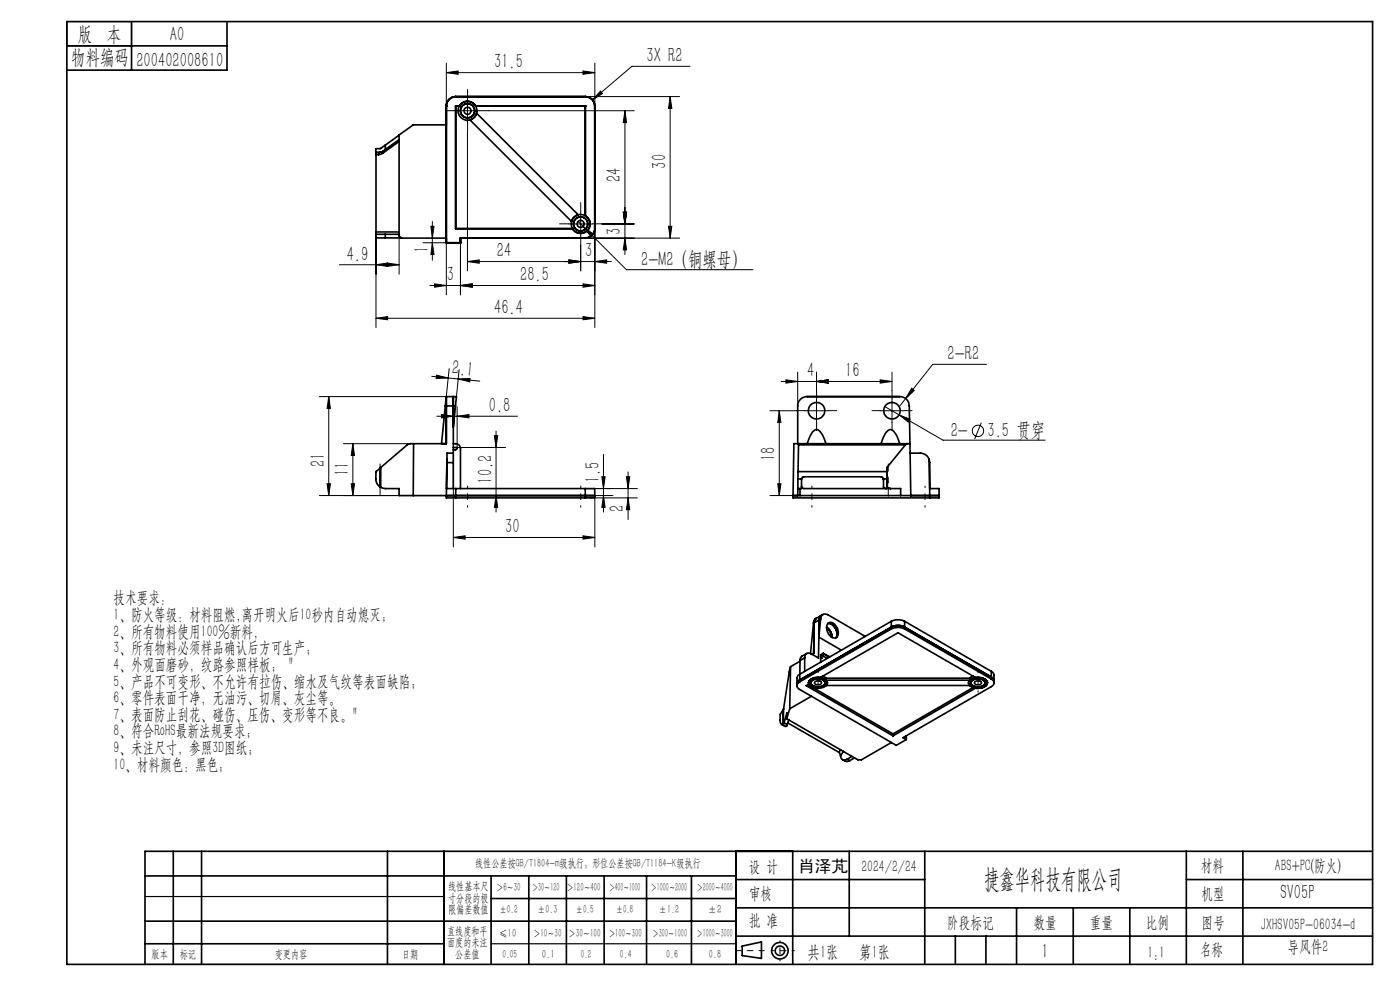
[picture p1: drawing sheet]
<svg xmlns="http://www.w3.org/2000/svg" width="297mm" height="210mm" viewBox="0 0 297 210" stroke-linecap="round" stroke-linejoin="round" font-family="sans-serif">
<g fill="none" stroke="#000" stroke-width=".21">
<path d="M94.7 15.4l2.5-.3v.7zM94.7 13.4v9.1M94.7 15.4h31.5M123.7 15.1l2.5 .3-2.5 .4zM126.2 13.4v9.1M127.4 19.3l.4 .6-2.1 1.3zM146.4 14.1h-12.3l-8.4 7.1M96.7 23.5h5M99.2 21v5M99.2 28v29.5M103.7 23.5h30.8M124.2 20.5h20"/>
<path d="M132.6 23.5l.3 2.5h-.7zM132.6 23.5v30.5M142.2 20.5l.3 2.5h-.7zM142.2 20.5v30M72 56.2h12.7M79.8 56.2l2.4-.4v.7zM79.8 49.2v20.3M82.2 55.8l2.5 .4-2.5 .3zM84.7 50v8.2M89.7 51.5h5v11M91.4 48h.7l-.4 2.5zM91.7 47v8.2"/>
<path d="M91.7 51.5l.4 2.5h-.7zM97.7 51.5v11M99.2 55.5l2.5-.4v.7zM99.2 55.5h30.5M120.7 47.5h5M120.7 55.1l2.5 .4-2.5 .3zM122.7 47l10.2 10.2h26.8M123.2 45v5M123.2 52v5.5M123.7 48l2 1.6-.5 .5zM124.2 50.5h20M126.2 55.5l2.5-.4v.7z"/>
<path d="M126.2 48.5v21M127.7 47.5h6.8M132.2 45h.7l-.3 2.5zM132.6 50.5l.3 2.5h-.7zM141.8 48h.7l-.3 2.5zM79.8 67.5l2.4-.3v.6zM79.8 67.5h46.4M91.2 60.6h35M91.6 79.8l10.2 1M92.2 60.2l2.5 .4-2.5 .3zM92.6 79.6l2.5 .6-2.6 .1zM95.3 78.2l-.8 7.9"/>
<path d="M97.4 78.4l-.6 5.7M97.7 60.6l2.5-.4v.7zM123.7 67.2l2.5 .3-2.5 .3zM123.7 60.2l2.5 .4-2.5 .3zM169.2 78.9v7.2M173.2 78.9v4M189.2 78.9v4M209.3 77.3h-11.4l-5.8 7.3M67.7 84.1h27M69.7 84.1l.4 2.5h-.7zM69.7 84.1v21M72.8 94.1h14.2"/>
<path d="M74.9 94.1v11M74.9 94.1l.3 2.5h-.7zM92.7 88.3h17.1M93.7 87.9l2.5 .4-2.5 .3zM96.2 96.1v19.9M97 88.3l2.5-.4v.7zM97 86.3v8.6h10.2M97.2 80.4l2.5-.1v.7zM104.9 92.4h.7l-.4 2.5zM105.2 91.4v17.2M128 96.4v12.2M163.3 87.1h5.7"/>
<path d="M165.3 87.1l.4 2.5h-.7zM165.3 87.1v18M165.7 80.9h23.5M166.7 80.6l2.5 .3-2.5 .4zM170.7 87.1h5M173.2 84.6v5M173.2 80.9l2.5-.3v.7zM186.7 87.1h5M186.7 80.6l2.5 .3-2.5 .4zM187.7 86.2l3 1.8M189.2 84.6v5M190.7 88l2.4 .9-.4 .7z"/>
<path d="M190.7 88l9.4 5.4h21.6M192.1 84.6l-1.2 1.5M193.4 82.4l.6 .4-1.9 1.8zM208.2 89.7l-1.4 3.4M67.7 105.1h29M69.4 102.6h.7l-.4 2.5zM74.5 102.6h.7l-.3 2.5zM96.2 114l2.5-.3v.7zM96.2 114h30M105.2 105.1l.4 2.5h-.7zM123.7 113.7l2.5 .3-2.5 .4zM124.1 103.6h11.1"/>
<path d="M124.2 105.1h5.8M125.2 105.6h10M126.2 105.1v10.9M127.7 101.1h.7l-.4 2.5zM128 105.1l.4 2.5h-.7zM132.9 101.1h.7l-.4 2.5zM133.2 105.6l.4 2.5h-.7zM133.2 100.1v10.1M163.3 105.1h5.9M165 102.6h.7l-.4 2.5z"/>
<circle cx="207.5" cy="91.4" r="1.21"/>
</g>
<g fill="none" stroke="#000" stroke-width=".35">
<path d="M14.2 4.6h277v200h-277zM14.2 9.7h34M27.9 4.6v10.3M48.2 4.6v10.3h-34M79.7 32.3h.9M79.7 32.3h.1M79.7 32.3l.1 .5M79.8 32.8h.5M79.8 32.8v16.4M80.6 32.3l-.3 .2v.3M81.2 32.5l-.9 .3M81.2 32.1l-.6 .2"/>
<path d="M81.2 32.1v.4M81.7 30.8a2.33 2.33 0 0 1-2 .8v.7M81.7 31.7l-.5 .4M81.7 30.8v.9M84.7 29.6l-3 2.1M84.7 28.7l-3 2.1M84.7 30l-3.5 2.5M94.7 22.5h.1M94.7 26.5h-7l-3 2.1v21.4l.5 .5M94.7 22.5v29M95.4 20.9v.1a1.99 1.99 0 0 0-.7 1.5M96.7 20.5l-1 .3"/>
<path d="M96.7 20.5a1.98 1.98 0 0 0-2 2M96.7 22.5h.1M96.7 20.5a2.04 2.04 0 0 0-2 2M96.7 20.5h.1M96.7 22.5v26M96.7 20.5h27.5M96.7 22.5h.7M97.4 22.5a2 2 0 0 1 3.5 0M97.4 22.5h.1M99.7 25.4a2.12 2.12 0 0 0 1.4-1.4l21.6 21.6a2.12 2.12 0 0 0-1.5 1.4zM100.9 22.5h23.3M124.2 20.5a2.04 2.04 0 0 1 2 2"/>
<path d="M124.2 20.5a1.92 1.92 0 0 1 2 2M124.2 22.5v23.2a2.02 2.02 0 0 1 .4 3.2 2.02 2.02 0 0 1-3.2-.4h-24.7M124.2 22.5h.1M124.2 20.5a2.03 2.03 0 0 1 2 2M124.2 20.5h.1M126.2 22.5v26M126.2 22.5h.1M79.7 49.7h2M79.8 49.2l-.1 1.2 2 .1M79.8 49.2h4.9M81.7 50.5h13M81.7 49.7v.8"/>
<path d="M81.7 49.7h3M94.7 51.5h.1M94.7 51.5h3M96.7 48.5h.1M97.7 51.5h.1M124.2 50.5h-26.5v1M124.2 50.5h.1M126 49.3a2.07 2.07 0 0 1-1.8 1.2M126.2 48.5a1.93 1.93 0 0 1-2 2M126.2 48.5h.1M80.6 99.3l-.8 .7v2a1.9 1.9 0 0 0 .8 1.3M80.6 99.3v4"/>
<path d="M80.8 99.2l-.2 .1M80.8 99.2v4.2M87.7 94.1v11M94.5 86.1h2.1M94.5 86.1l-.8 8M94.7 84.1v10h-7.9l-6 5.1M94.7 84.1l-.2 2M94.7 84.1h2.1l-.2 2M94.8 98.1l-.1 5.5h2M94.8 98.1h1.4M94.8 97.4v.7M94.8 97.4l-.1 7.7"/>
<path d="M96.2 96.1v2M96.2 96.1h-1.4v1.3M96.2 84.1v12M96.2 94.1h.5a1.02 1.02 0 0 1 1 1v8.5M96.2 98.1v5.5M96.2 94.9h.8v.2l-.3 .3h-.5M96.6 86.1l-.4 4.5M169.2 94.1v-8a1.98 1.98 0 0 1 2-2h19.9a2 2 0 0 1 1.8 2l.1 8M169.4 94.1v.3M169.4 94.4h22.7M169.4 94.4l-.1 5.6M171.2 94.1a3.9 3.9 0 0 1 2-3 3.2 3.2 0 0 1 1.8 2.5l.2 .5"/>
<path d="M186.9 94.1a3.9 3.9 0 0 1 2-3 3.2 3.2 0 0 1 1.8 2.5l.2 .5M188.2 99.2l-.1 .8M188.2 99.2v4.2M192.1 94.4l-3.9 4.8M192.5 94.1l-.4 .3M193 94.1h-24.6l-.2 11M193 94.1l.2 11M193.1 96.1h2.1a2.04 2.04 0 0 1 1.9 1.3M197.1 97.4l.1 .7v5.5h2v2h-2M197.1 97.4l.1 7.7M80.6 103.3l.2 .1M80.8 103.4l.9 .2h3v1.5h10"/>
<path d="M94.7 105.1h2M94.7 105.1v.5h2M96.7 105.1h27.5M96.7 105.1v.5M96.7 105.6h27.5M96.7 103.6v1.5M96.7 103.6h27.4M124.1 103.6h2.1v1.5M124.1 103.6l.1 1.5M124.2 105.1h2M124.2 105.1v.5M126.2 105.1v.5h-2"/>
<path d="M168.2 105.1h29M168.2 105.1v.5h29M169.3 103.6l-.1 1.5M169.3 101.6v2M169.3 101.6h.7M169.3 100h18.8M169.3 100v1.6M169.7 103.6v1.5M170 101.6v2h-.7M170 101.6l.4-.5h16.6l.4 .5M170 103.1l.1 .3 .4 .2h20.6v1.5M187.4 101.6v1.3a.52 .52 0 0 0 .1 .5 .52 .52 0 0 0 .5 .2"/>
<path d="M187.4 101.6h.8M188.1 100l.1 1.6M188.2 101.6v1.8M188.2 103.4l.7 .2M197.2 105.1h2zM197.2 105.1v.5M170.7 139.6v2.8M170.7 139.6l-1 .5M171.1 138.6l-1.1 .7-.3 .8M172.6 132.2l-.7 6.4M172.7 132.1l-.1 6.5-.3 .2M172.7 132.1l-.1 .1"/>
<path d="M173.1 131.2l-.3 .3-.1 .6M173.1 131.2l-.3 .3-.2 .7M173.7 135.1l4.8 2.8M173.8 131.5l-.2 8.1-1.6-1a.86 .86 0 0 0-1 .1 .86 .86 0 0 0-.3 .9M173.8 131.5l-1.1 .6M173.8 131.5l-.1 3.6M174.1 131.3v-.2a.97 .97 0 0 1 1.5-.7l8 4.6M174.1 139.7v.8M174.1 139.3l.3 .2M174.1 131.3l-.4 3.8M174.1 131.3l-.3 .2M174.2 130.6l-.3 .3-.1 .6"/>
<path d="M174.2 130.6l-1.1 .6M174.4 139.5l-.2-.1-.1 .3M174.4 139.1l1.1 .6M174.4 139.1l-.3 .2M174.4 139.5l-.3 .2M174.6 130.3l-.4 .3M174.7 138.6l-.6 .3v.4M174.7 138.7l1.2 .7M174.7 138.7l-.3 .4M174.7 138.6v.1M174.7 138.6l1.3 .7M175.4 133.1l.8 .8 .3 1.3a2.58 2.58 0 0 0-1.1-2.1z"/>
<path d="M175.4 133.2l.7 .9 .2 1M175.6 132.3a1.19 1.19 0 0 1 1.9 .7 1.45 1.45 0 0 1-.4 2.3 2.13 2.13 0 0 1-1.5-3zM175.6 132.2a2.11 2.11 0 0 1 1.7 3.1 2.13 2.13 0 0 0-1.7-3.1zM189.1 133l1.1-.3h1l.7 .3M189.1 131.8l1.1-.3 1.2 .1 .5 .2M189.1 133a2.97 2.97 0 0 1 2.8 0M189.1 133.4a3.3 3.3 0 0 1 2.8 0M189.1 133l-19.4 11.2M189.1 131.8v1.6M189.1 131.8l-19.4 11.2M189.1 133.4l-19.4 11.2M191.9 133l18.4 10.6"/>
<path d="M191.9 131.8v1.6M191.9 131.8l18.4 10.6M191.9 133.4l18.4 10.6M165.9 153.7l.5 .3a.36 .36 0 0 0 .4 .1 .36 .36 0 0 0 .2-.4M166.1 150.6l-.6 .9v1.3l.1 .5 .5 .5M166.1 150.6v3.2M166.2 153.8h-.1M166.2 150.4l-.1 .2M166.2 150.4v3.4M166.3 153.3l-.1 .5M166.3 153.3l.7 .4M166.9 152.5l15.1 8.7h.7l6.4-3.7"/>
<path d="M166.9 152.5v-1.3l-.6 2.1M167.1 153.3l10.9 6.3M167.3 152.7l-.3 1M167.5 150.3l-.6 2.2M167.7 141.4l-1.5 9M167.7 141.4l-.2 8.9M169.1 145.1v.4M169.7 144.2l-.4 .3-.2 .6M169.7 144.6a.85 .85 0 0 0-.7 .8 .85 .85 0 0 0 .7 .9l20.4 11.8 2.2-1.2M169.7 144.2l-.5 .4-.1 .5M169.7 144.2v.4M169.7 143l-.4 .3-.2 .4v1.3"/>
<path d="M169.7 143v1.2M169.7 140.1v2.9M169.7 140.3l-2 1.1M171.4 145.3l18 10.4M171.5 144.7v.1M171.6 145.2v-.2a1.43 1.43 0 0 1 1.6-1.3h.9l16.4-9.5 16.4 9.5a2.18 2.18 0 0 1 2.6 1.1 1.86 1.86 0 0 1-2.3 1.2h-.3l-17.5 10.1M171.6 145.2l-.6 .2 18.4 10.7M171.6 145.1v.1M171.9 144.1a2.7 2.7 0 0 1 3.6 .5 1.42 1.42 0 0 1-1.7 1.4 1.88 1.88 0 0 1-2.3-1.2zM172.1 144.5a2.03 2.03 0 0 1 2.9 .2 1.39 1.39 0 0 1-1.9 1l-.7-.3a.57 .57 0 0 1-.3-.9zM172.1 147.7l-4.6 2.6M172.8 144.7a.78 .78 0 0 1 .8-.3 .78 .78 0 0 1 .6 .6 .86 .86 0 0 1-1.4-.2z"/>
<path d="M174.6 143.4l.7 .5M175.3 144.3l.1 .1a.7 .7 0 0 1-.1 1h30.4a.71 .71 0 0 1 0-1.1M175.3 144.3h30.4M175.3 143.9v.4M175.3 143.9h30.4M178 159.6l.3 .7M178.3 159l-.3 .6M178.9 159.4l-.6 .9M189.4 155.7v.4M191.9 156.3l.4 .2M192.3 156.1v.8M205.7 144.3a2.6 2.6 0 0 1 3.7 .3 1.42 1.42 0 0 1-1.6 1.4 1.88 1.88 0 0 1-2.3-1.2z"/>
<path d="M205.7 143.9v.4M206.2 144.3a1.9 1.9 0 0 1 2.8 .5 1.43 1.43 0 0 1-2 .9l-.7-.3a.6 .6 0 0 1-.1-1.1zM206.4 143.4l-.7 .5M206.4 145.8l-17 9.9M206.9 144.6a.76 .76 0 0 1 1.3 .4 .86 .86 0 0 1-1.5-.2zM209.5 144.7v.1M210.3 143.6l.4 .3 .2 .6M210.3 142.4a.85 .85 0 0 1 .6 .8v1.2M210.3 144a.85 .85 0 0 1 .6 .8 .85 .85 0 0 1-.6 .9l-18.7 10.8 .7 .4M210.3 143.6l.5 .5 .1 .4M210.3 142.4v1.6M210.9 144.5v.4"/>
<path d="M178.3 160.3l.2 .7a.92 .92 0 0 0 1.2 0M178.7 161.1l.8 .4 .8-.1M179.7 161l.6 .4M180.7 160.4l-1 .6M181.3 160.8l-1 .6M30.8 195.4h125.4M30.8 185.8h125.4M36.8 180.6v24M42.8 180.6v24M82.2 180.6v24M94.2 180.6v24M104.2 185.8v18.8"/>
<path d="M104.2 190.6h52M112.2 185.8v18.8M120.2 185.8v18.8M128.2 185.8v18.8M137.2 185.8v18.8M146.7 185.8v18.8M156.2 180.6v24M156.2 186.6h40M156.2 198.6h135M156.2 192.6h135M168.2 180.6v24M180.2 180.6v18"/>
<path d="M196.2 180.6v24M202.7 198.6v6M209.2 198.6v6M215.7 192.6v12M227.7 192.6v12M239.7 192.6v12M251.7 186.6h39.5M251.7 180.6v24M263.7 180.6v24M291.2 180.6h-260.4v24M30.8 200.2h63.4M157.4 200.7l4.1-.9v3.5l-4.1-.6z"/>
<circle cx="99.2" cy="23.5" r="2"/>
<circle cx="99.2" cy="23.5" r="1.5"/>
<circle cx="99.2" cy="23.5" r=".75"/>
<circle cx="123.2" cy="47.5" r="2"/>
<circle cx="123.2" cy="47.5" r="1.5"/>
<circle cx="123.2" cy="47.5" r=".75"/>
<circle cx="173.2" cy="87.1" r="1.76"/>
<circle cx="189.2" cy="87.1" r="1.75"/>
<circle cx="165.5" cy="201.7" r="1.74"/>
<circle cx="165.5" cy="201.7" r="1"/>
</g>
<g fill="none" stroke="#000" stroke-width=".21" stroke-dasharray="15.2 1.3 1.3 1.3">
<path d="M96.7 23.5h-2M99.2 21v-2M99.2 26v2M101.7 23.5h2M120.7 47.5h-2M123.2 45v-2M123.2 50v2M125.7 47.5h2M170.7 87.1h-1.7M173.2 84.6v-1.7M173.2 89.6v1.8M175.7 87.1h1.8"/>
<path d="M186.7 87.1h-1.7M189.2 84.6v-1.7M189.2 89.6v1.8M191.7 87.1h1.8"/>
</g>
<path d="M188.4 98.4v6.9" fill="none" stroke="#000" stroke-width=".21" stroke-dasharray="15.2 1.3 1.3 1.3" stroke-dashoffset="13.7"/>
<path d="M99.2 107.6v-4.5M123.2 107.6v-4.5M172.2 107.6v-4.5M196.2 107.6v-4.5M173.5 146.8v-4.4M207.5 146.8v-4.4" fill="none" stroke="#000" stroke-width=".21" stroke-dasharray="15.2 1.3 1.3 1.3" stroke-dashoffset="14.9"/>
<path d="M80.6 98.4v6.5" fill="none" stroke="#000" stroke-width=".21" stroke-dasharray="15.2 1.3 1.3 1.3" stroke-dashoffset="13.9"/>
<path d="M162.1 201.7h-6" fill="none" stroke="#000" stroke-width=".21" stroke-dasharray="15.2 1.3 1.3 1.3" stroke-dashoffset="14.1"/>
<path d="M168.5 201.7h-4.8" fill="none" stroke="#000" stroke-width=".21" stroke-dasharray="15.2 1.3 1.3 1.3" stroke-dashoffset="14.7"/>
<path d="M165.5 199.6v4.2" fill="none" stroke="#000" stroke-width=".21" stroke-dasharray="15.2 1.3 1.3 1.3" stroke-dashoffset="15"/>
<path d="M14.2 4.6h13.7v5.1h-13.7zM30.8 190.2h63.4M30.8 204.6h63.4M104.2 200.2h52" fill="none" stroke="#000" stroke-width=".25"/>
<g fill="#000">
<path d="M120.7 55.1l2.5 .4-2.5 .3zM99.2 55.5l2.5-.4v.7zM123.7 15.1l2.5 .3-2.5 .4zM94.7 15.4l2.5-.3v.7zM123.7 67.2l2.5 .3-2.5 .3zM79.8 67.5l2.4-.3v.6zM82.2 55.8l2.5 .4-2.5 .3zM79.8 56.2l2.4-.4v.7zM97.7 60.6l2.5-.4v.7zM92.2 60.2l2.5 .4-2.5 .3zM186.7 80.6l2.5 .3-2.5 .4zM173.2 80.9l2.5-.3v.7zM173.2 80.9l2.5-.3v.7zM166.7 80.6l2.5 .3-2.5 .4z"/>
<path d="M120.7 55.1l2.5 .4-2.5 .3zM126.2 55.5l2.5-.4v.7zM97.7 60.6l2.5-.4v.7zM123.7 60.2l2.5 .4-2.5 .3zM127.4 19.3l-1.7 1.9 2.1-1.3zM123.7 48l1.5 2.1 .5-.5zM193.4 82.4l-1.3 2.2 1.9-1.8zM190.7 88l2 1.6 .4-.7z"/>
<path d="M69.7 84.1l.4 2.5h-.7zM69.4 102.6h.7l-.4 2.5zM74.9 94.1l.3 2.5h-.7zM74.5 102.6h.7l-.3 2.5zM104.9 92.4h.7l-.4 2.5zM105.2 105.1l.4 2.5h-.7zM91.4 48h.7l-.4 2.5zM91.7 51.5l.4 2.5h-.7zM165.3 87.1l.4 2.5h-.7zM165 102.6h.7l-.4 2.5z"/>
<path d="M92.6 79.6l2.5 .6-2.6 .1zM97.2 80.4l2.5-.1v.7z"/>
<path d="M123.7 113.7l2.5 .3-2.5 .4zM96.2 114l2.5-.3v.7zM97 88.3l2.5-.4v.7zM93.7 87.9l2.5 .4-2.5 .3z"/>
<path d="M128 105.1l.4 2.5h-.7zM127.7 101.1h.7l-.4 2.5zM133.2 105.6l.4 2.5h-.7zM132.9 101.1h.7l-.4 2.5zM132.6 50.5l.3 2.5h-.7zM132.2 45h.7l-.3 2.5zM132.2 45h.7l-.3 2.5zM132.6 23.5l.3 2.5h-.7zM141.8 48h.7l-.3 2.5zM142.2 20.5l.3 2.5h-.7z"/>
</g>
<text font-size="5.6" x="208.8" y="188.3">捷鑫华科技有限公司</text>
<g font-size="4.4">
<text x="16.5" y="8.6">版 本</text>
<text x="36.1" y="8.6">A0</text>
<text x="15.1" y="13.7">物料编码</text>
<text x="28.9" y="14.2">200402008610</text>
<text x="104.8" y="14.5">31.5</text>
<text x="137.2" y="13.2">3X R2</text>
<text x="141.3" y="35.7" transform="rotate(-90 141.3 35.7)">30</text>
<text x="131.7" y="38.7" transform="rotate(-90 131.7 38.7)">24</text>
<text x="90.9" y="53.6" transform="rotate(-90 90.9 53.6)">1</text>
<text x="131.7" y="49.9" transform="rotate(-90 131.7 49.9)">3</text>
<text x="73.6" y="55.3">4.9</text>
<text x="94.8" y="59.7">3</text>
<text x="105.4" y="54.6">24</text>
<text x="110.4" y="59.7">28.5</text>
<text x="124.1" y="54.6">3</text>
<text x="136" y="56.3">2-M2（铜螺母）</text>
<text x="104.8" y="66.6">46.4</text>
<text x="201" y="76.4">2-R2</text>
<text x="95.8" y="79.4" transform="rotate(6 95.8 79.4)">2.1</text>
<text x="171.2" y="80">4</text>
<text x="179.3" y="80">16</text>
<text x="103.7" y="87.4">0.8</text>
<text x="201.7" y="92.7">2-</text>
<text x="209.5" y="92.7">3.5 贯穿</text>
<text x="68.9" y="99" transform="rotate(-90 68.9 99)">21</text>
<text x="74" y="101" transform="rotate(-90 74 101)">11</text>
<text x="164.5" y="97.9" transform="rotate(-90 164.5 97.9)">18</text>
<text x="104.4" y="102.6" transform="rotate(-90 104.4 102.6)">10.2</text>
<text x="127.2" y="102.5" transform="rotate(-90 127.2 102.5)">1.5</text>
<text x="107.2" y="113.1">30</text>
<text x="132.4" y="108.6" transform="rotate(-90 132.4 108.6)">2</text>
<text x="271.7" y="190.7">SV05P</text>
<text x="221" y="203.2">1</text>
</g>
<g font-size="3.8">
<text x="171.3" y="203.2">共1张</text>
<text x="182.3" y="203.2">第1张</text>
</g>
<g font-size="3.5">
<text x="24.1" y="128">技术要求：</text>
<text x="24.1" y="131.5">1、防火等级：材料阻燃,离开明火后10秒内自动熄灭；</text>
<text x="24.1" y="135">2、所有物料使用100%新料，</text>
<text x="24.1" y="138.6">3、所有物料必须样品确认后方可生产；</text>
<text x="24.1" y="142.1">4、外观面磨砂，纹路参照样板； &quot;</text>
<text x="24.1" y="145.6">5、产品不可变形、不允许有拉伤、缩水及气纹等表面缺陷；</text>
<text x="24.1" y="149.2">6、零件表面干净，无油污、切屑、灰尘等。</text>
<text x="24.1" y="152.7">7、表面防止刮花、碰伤、压伤、变形等不良。&quot;</text>
<text x="24.1" y="156.2">8、符合RoHS最新法规要求；</text>
<text x="24.1" y="159.7">9、未注尺寸，参照3D图纸；</text>
<text x="24.1" y="163.3">10、材料颜色：黑色；</text>
<text x="158.9" y="184.9">设 计</text>
<text x="169.3" y="184.9">肖泽芃</text>
<text x="182.7" y="184.9">2024/2/24</text>
<text x="254.7" y="184.7">材料</text>
<text x="270.5" y="184.7">ABS+PC(防火)</text>
<text x="158.9" y="190.8">审核</text>
<text x="254.9" y="190.7">机型</text>
<text x="158.9" y="196.5">批 准</text>
<text x="200.9" y="196.9">阶段标记</text>
<text x="219.3" y="196.9">数量</text>
<text x="231.2" y="196.9">重量</text>
<text x="243.1" y="196.9">比例</text>
<text x="254.9" y="196.9">图号</text>
<text x="267.5" y="197.3">JXHSV05P-06034-d</text>
<text x="243.4" y="203.2">1:1</text>
<text x="254.5" y="202.5">名称</text>
<text x="273.2" y="201.8">导风件2</text>
</g>
<g font-size="2.5">
<text x="100.8" y="184">线性公差按GB/T1804-m级执行；形位公差按GB/T1184-K级执行</text>
<text x="95.1" y="188.8">线性基本尺</text>
<text x="95.1" y="191.3">寸分段的极</text>
<text x="105.3" y="189.1">＞6～30</text>
<text x="112.9" y="189.1">＞30～120</text>
<text x="120.2" y="188.9">＞120～400</text>
<text x="129.2" y="188.9">＞400～1000</text>
<text x="138.1" y="189.1">＞1000～2000</text>
<text x="147.8" y="189.1">＞2000～4000</text>
<text x="95.1" y="193.8">限偏差数值</text>
<text x="105.9" y="193.8">±0.2</text>
<text x="114.1" y="193.8">±0.3</text>
<text x="122.2" y="193.8">±0.5</text>
<text x="130.7" y="193.8">±0.8</text>
<text x="139.8" y="193.8">±1.2</text>
<text x="150.2" y="193.8">±2</text>
<text x="32.2" y="203.2">版本</text>
<text x="38.1" y="203.2">标记</text>
<text x="58.3" y="203.2">变更内容</text>
<text x="85.3" y="203.2">日期</text>
<text x="94.8" y="198.3">直线度和平</text>
<text x="94.8" y="200.7">面度的未注</text>
<text x="96.6" y="203.2">公差值</text>
<text x="105.9" y="198.7">≤10</text>
<text x="106.6" y="203.2">0.05</text>
<text x="113.2" y="198.7">＞10～30</text>
<text x="115" y="203.2">0.1</text>
<text x="120.6" y="198.7">＞30～100</text>
<text x="123.2" y="203.2">0.2</text>
<text x="129.1" y="198.7">＞100～300</text>
<text x="131.5" y="203.2">0.4</text>
<text x="138.4" y="198.7">＞300～1000</text>
<text x="141.3" y="203.2">0.6</text>
<text x="147.8" y="198.7">＞1000～3000</text>
<text x="150.4" y="203.2">0.8</text>
</g>
</svg>
